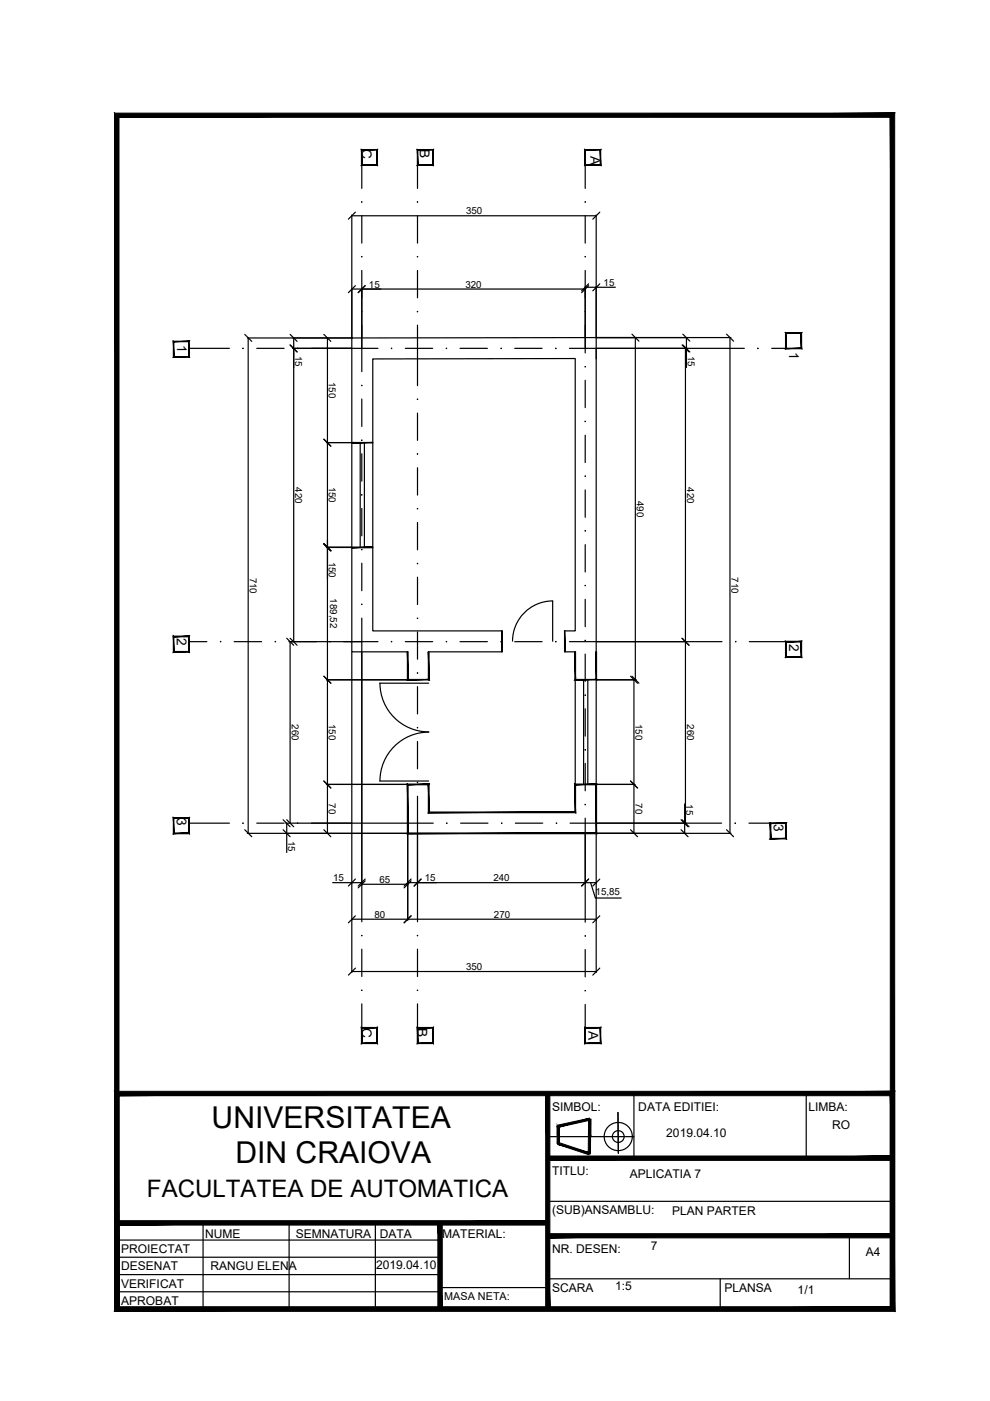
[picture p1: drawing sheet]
<svg xmlns="http://www.w3.org/2000/svg" width="210mm" height="297mm" viewBox="0 0 210 297" stroke-linecap="round" stroke-linejoin="round" font-family="sans-serif">
<!-- layer: 0 -->
<g fill="none" stroke="#000" stroke-width=".25">
<path d="M76.7 35v4.9M88.5 35v4.9M124.1 35v4.9M74.6 45.6v25.9M74.6 45.7h51.8M75.4 45l-1.5 1.5M76.7 45.7v5.8M76.7 57.3v21.5M88.5 45.7v5.8M88.5 57.3v5.8M124.1 45.7v5.8M124.1 57.3v17.5"/>
<path d="M126.4 45.6v25.9M127.2 45l-1.5 1.5M40 73.9h8.6M51.9 70.9l1.5 1.5M52.5 71.7h22M52.6 71.7v105M54.4 73.9h5.8M61.5 70.9l1.5 1.5M61.5 73.1l1.5 1.5M62.1 73.9h18M62.3 71.7v6.2M62.3 73.9v62.1"/>
<path d="M68.7 70.9l1.4 1.5M69.4 71.7v105M74.6 61.3h6.2M75.4 60.6l-1.5 1.4M76.7 61.3h47.4M77.4 60.6l-1.5 1.4M85.9 73.9h5.8M88.5 68.9v12.9M97.5 73.9h5.8M109.1 73.9h5.8M120.7 73.9h5.7v2.2M124.1 60.9h6.4"/>
<path d="M124.8 60.6l-1.5 1.4M124.8 60.2l-1.5 1.5M126.4 73.9h19.3M126.5 71.6h28.5M127.2 60.2l-1.5 1.5M134 70.9l1.5 1.4M134.7 71.6v72.5M144.6 73.1l1.5 1.5M144.8 70.9l1.5 1.4M144.8 73.1l1.5 1.5M145.5 71.6v6.3M154.1 70.9l1.4 1.4"/>
<path d="M154.8 71.6v105.1M157.8 73.9h-12.5v100.6M163.6 73.9h3M68.7 93.1l1.4 1.5M69.2 93.8h5.3M76.4 93.8v22.3M76.7 84.6v5.8M76.7 96.2v5.8M77.3 93.8v22.3M88.5 87.6v5.8M88.5 99.2v5.8M124.1 80.6v5.8"/>
<path d="M124.1 92.3v5.8M68.7 115.3l1.4 1.5-1.4-1.5M68.7 115.3l1.4 1.5M69.2 116.1h5.3M69.4 114.6v8.2M74.5 116.1h-5.3h5.3M76.7 107.8v5.8M76.7 119.4v5.9M88.5 110.8v5.8M124.1 103.9v5.8M124.1 115.5v5.8M40 136h3.9"/>
<path d="M49.7 136h5.8M60.8 135.3l1.5 1.5M61.3 136h18.8M61.5 135.3l1.5 1.5M61.5 136v38.5M74.6 138.3v67.9M76.7 131v7.2M76.7 138.3v57.1M85.9 136h5.8M86.4 138.2h-11.8v-66.6l-.1 .1 51.9-.1v66.6M88.5 122.4v5.8M88.5 134v5.8"/>
<path d="M90.9 138.2h15.5M97.5 136h5.8M106.4 133.8h-27.4v-57.7l43-.1v57.8h-2.2M108.7 135.9a8.5 8.5 0 0 1 8.5-8.5v8.6M109.1 136h5.8M119.8 138.2h2.2M120.7 136h5.7M124.1 127.1v5.8M124.1 138.7v5.8M126.5 136h26.6M144.6 135.3l1.5 1.5M158.9 136h7.7"/>
<path d="M68.7 143.4l1.4 1.5M69.2 144.1h17.2M80.5 144.9h10.4M80.6 144.8a10.4 10.4 0 0 0 10.3 10.4 10.4 10.4 0 0 0-10.3 10.4M88.5 145.6v5.8M88.5 157.2v5.8M122 144.1v22.2M123.7 144.1v22.2M124.1 150.3v5.8M124.6 144.1v22.2M126.4 144.1v22.2M126.5 144.1h8.4"/>
<path d="M133.7 143.4l1.5 1.5M134 143.4l1.5 1.5M134.4 144.1v32.6M40 174.5h8.6M51.9 175.9l1.5 1.5M52.5 176.7h33.9M54.4 174.5h5.8M60 173.8l1.5 1.5M60 175.9l1.5 1.5M60.6 174.5h.7M60.8 174.5v6.2M60.8 173.8l1.5 1.5"/>
<path d="M61.3 174.5h24.9M68.7 165.6l1.4 1.5M68.7 175.9l1.4 1.5M69.2 166.3h17.2M80.5 165.6h10.4M86.3 174.5h5.6M86.4 176.8v18.3M88.5 168.8v7.9M88.5 176.8v18.6M97.7 174.5h5.8M109.3 174.5h5.8M120.9 174.5h5.5"/>
<path d="M124.1 161.9v5.8M124.1 173.5v3.2M124.1 176.8v18.7M126.4 176.8v29.4M126.5 166.3h8.1M126.5 176.7h28.5M126.5 174.5h26.5M133.7 175.9l1.5 1.5M133.7 165.6l1.5 1.5M144.4 175.9l1.5 1.5M144.4 173.8l1.5 1.5M144.6 173.8l1.5 1.5"/>
<path d="M145.2 170.5v6.2M154.1 175.9l1.4 1.5M158.8 174.5h7.8M70.5 187.1h6.2M74.6 194.9h51.8M75.4 186.4l-1.5 1.5M75.4 194.2l-1.5 1.5M76.7 187.5h9.7M77.4 186.4l-1.5 1.5M77.4 186.8l-1.5 1.4M86.4 187.1h6.2M87.2 186.8l-1.5 1.4"/>
<path d="M87.2 186.4l-1.5 1.5M87.2 194.2l-1.5 1.5M88.5 187.1h37.9M89.3 186.4l-1.5 1.5M124.8 186.4l-1.5 1.5M125.2 187.1l1 3.3h5.5M127.2 186.4l-1.5 1.5M127.2 194.2l-1.5 1.5M74.6 206h51.8M75.4 205.3l-1.5 1.4M76.7 201.2v5.8M76.7 212.8v8.4"/>
<path d="M88.5 201.2v5.8M88.5 212.8v8.4M124.1 201.3v5.8M124.1 213v8.2M127.2 205.3l-1.5 1.4M116.1 231.8h.1M131 235.9l.1 8.6M134.4 231.8v13.8M170.9 231.8v13.8M43.1 259.3v18.2M61.3 259.3v18.2M79.6 259.3v18.2"/>
<path d="M116.1 254.7h73.1M116.1 241h18.3M24.8 277.5h.1M24.8 273.9h68.5M24.8 270.2h68.5M24.8 266.6h68.5M24.8 262.9h68.5M93.3 273h22.8M116.1 271.1h73.1M152.7 271.1v6.4M180.1 262v9.1"/>
<circle cx="131.1" cy="241" r="2.98"/>
<circle cx="131.1" cy="241" r="1.25"/>
</g>
<g fill="#000" stroke="#000" stroke-width=".21">
<path d="M124 54.4h.2zM124 42.8h.2zM51.4 73.9h.2zM63 73.9h.2zM82.9 73.9h.2zM88.4 66.1h.2zM117.8 73.9h.1zM124 77.8h.2zM160.6 73.9h.2zM76.6 81.7h.2zM76.6 93.3h.2zM88.4 84.7h.2z"/>
<path d="M88.5 96.2l.1 .1h-.1zM124 89.4h.2zM88.5 107.8l.1 .1h-.1zM124 101h.2zM124 112.6h.2zM69.9 136h.2zM76.6 128.1h.2zM82.9 136h.2zM88.4 131.1h.2zM94.6 136h.1zM117.8 136h.1zM124 124.1h.2z"/>
<path d="M124 135.8h.2zM88.5 142.6v.2zM63 174.5h.2zM94.7 174.5h.1zM106.3 174.5h.2zM88.4 198.4h.2zM124 198.4h.2zM88.5 209.9v.1zM124 210h.2z"/>
<path d="M76.6 31.7l.2 3.3v-3.2zM76.6 31.7l.2 3.3-.2 .1zM76.6 35.1l3.3-.1h-3.1zM76.6 35.1l3.3-.1 .1 .1zM79.9 31.8v3.2l.1 .1zM80 31.7v3.4l-.1-3.3zM76.8 31.8h3.1l.1-.1zM76.6 31.7h3.4l-3.2 .1z"/>
<path d="M88.5 31.7l.1 3.3v-3.2zM88.5 31.7l.1 3.3-.1 .1zM88.5 35.1l3.2-.1h-3.1zM88.5 35.1l3.2-.1 .2 .1zM91.7 31.8v3.2l.2 .1zM91.9 31.7v3.4l-.2-3.3zM88.6 31.8h3.1l.2-.1zM88.5 31.7h3.4l-3.3 .1z"/>
<path d="M124 31.7l.1 3.3v-3.2zM124 31.7l.1 3.3-.1 .1zM124 35.1l3.3-.1h-3.2zM124 35.1l3.3-.1 .1 .1zM127.3 31.8v3.2l.1 .1zM127.4 31.7v3.4l-.1-3.3zM124.1 31.8h3.2l.1-.1zM124 31.7h3.4l-3.3 .1z"/>
<path d="M36.7 72.3l.2 3.3v-3.1zM36.7 72.3l.2 3.3-.2 .1zM36.9 75.6l-.2 .1 3.3-.1zM36.7 75.7l3.3-.1 .1 .1zM40 72.5v3.1l.1 .1zM40 72.5l.1-.2v3.4zM36.9 72.5h3.1l.1-.2zM36.7 72.3h3.4l-3.2 .2z"/>
<path d="M166.5 70.6l.2 3.2v-3.1zM166.5 70.6l.2 3.2-.2 .1zM166.5 73.9l3.3-.1h-3.1zM166.5 73.9l3.3-.1 .2 .1zM169.8 70.7v3.1l.2 .1zM169.8 70.7l.2-.1v3.3zM166.7 70.7h3.1l.2-.1zM166.5 70.6h3.5l-3.3 .1z"/>
<path d="M74.6 93.9h4.4v-.1zM74.6 93.8h4.4l-4.4 .1z"/>
<path d="M74.6 116v.1l4.4-.1zM74.6 116.1l4.4-.1v.1z"/>
<path d="M36.7 134.9l.2 3.2v-3.1zM36.7 134.9l.2 3.2-.2 .2zM36.9 138.1l-.2 .2 3.3-.2zM36.7 138.3l3.3-.2 .1 .2zM40 135v3.1l.1 .2zM40 135l.1-.1v3.4zM36.9 135h3.1l.1-.1zM36.7 134.9h3.4l-3.2 .1z"/>
<path d="M90.8 138.2l.2 6v-6zM90.8 138.2l.2 6-.2-.2zM86.4 144.2h4.6l-.2-.2zM86.4 144.2l.1-.2h4.3zM86.4 138.2v6l.1-.2zM86.4 138.2h.1v5.8z"/>
<path d="M106.3 133.8l.2 4.4v-4.4zM106.3 133.8l.2 4.4h-.2z"/>
<path d="M119.7 133.8v4.4h.1zM119.7 133.8h.1v4.4z"/>
<path d="M126.3 138.2l.2 6v-6zM126.3 138.2l.2 6-.2-.2zM121.9 144.2h4.6l-.2-.2zM121.9 144.2l.1-.2h4.3z"/>
<path d="M166.5 136l.2 3.2v-3.1zM166.5 136l.2 3.2-.2 .2zM166.7 139.2l-.2 .2 3.3-.2zM166.5 139.4l3.3-.2 .2 .2zM169.8 136.1v3.1l.2 .2zM169.8 136.1l.2-.1v3.4zM166.7 136.1h3.1l.2-.1zM166.5 136h3.5l-3.3 .1z"/>
<path d="M121.9 138.2v6l.1-.2zM121.9 138.2h.1v5.8z"/>
<path d="M36.7 173.3l.2 3.3v-3.1zM36.7 173.3l.2 3.3-.2 .2zM36.9 176.6l-.2 .2 3.3-.2zM36.7 176.8l3.3-.2 .1 .2zM40 173.5v3.1l.1 .2zM40 173.5l.1-.2v3.5zM36.9 173.5h3.1l.1-.2zM36.7 173.3h3.4l-3.2 .2z"/>
<path d="M91 166.2l-.2 .2 .2 5.8zM90.8 166.4l.2 5.8-.2 .1zM91 172.2l-.2 .1 31.1-.1zM90.8 172.3l31.1-.1 .1 .1zM121.9 166.2v6l.1 .1zM121.9 166.2l.1 .2v5.9zM121.9 166.2l.1 .2 4.5-.2zM122 166.4l4.5-.2-.2 .2zM126.5 166.2l-.2 .2 .2 10.4zM126.3 166.4l.2 10.4-.2-.2zM86.4 176.8h40.1l-.2-.2zM86.4 176.8l.1-.2h39.8zM86.4 166.2v10.6l.1-.2zM86.4 166.2l.1 .2v10.2zM86.4 166.2l.1 .2 4.5-.2zM86.5 166.4l4.5-.2-.2 .2z"/>
<path d="M163.3 174.5l.1 3.2v-3.1zM163.3 174.5l.1 3.2-.1 .2zM163.3 177.9l3.2-.2h-3.1zM163.3 177.9l3.2-.2 .2 .2zM166.5 174.6v3.1l.2 .2zM166.5 174.6l.2-.1v3.4zM163.4 174.6h3.1l.2-.1zM163.3 174.5h3.4l-3.3 .1z"/>
<path d="M76.6 217.8l.2 3.3v-3.1zM76.6 217.8l.2 3.3-.2 .2zM76.8 221.1l-.2 .2 3.3-.2zM76.6 221.3l3.3-.2 .1 .2zM79.9 218v3.1l.1 .2zM80 217.8v3.5l-.1-3.3zM76.8 218h3.1l.1-.2zM76.6 217.8h3.4l-3.2 .2z"/>
<path d="M88.5 217.8l.1 3.3v-3.1zM88.5 217.8l.1 3.3-.1 .2zM88.6 221.1l-.1 .2 3.2-.2zM88.5 221.3l3.2-.2 .2 .2zM91.7 218v3.1l.2 .2zM91.9 217.8v3.5l-.2-3.3zM88.6 218h3.1l.2-.2zM88.5 217.8h3.4l-3.3 .2z"/>
<path d="M124 217.8l.1 3.3v-3.1zM124 217.8l.1 3.3-.1 .2zM124.1 221.1l-.1 .2 3.3-.2zM124 221.3l3.3-.2 .1 .2zM127.3 218v3.1l.1 .2zM127.4 217.8v3.5l-.1-3.3zM124.1 218h3.2l.1-.2zM124 217.8h3.4l-3.3 .2z"/>
<path d="M118.3 238.5l.1 .5 6.6-1.9zM118.4 239l6.6-1.9 .1 .4z"/>
<path d="M118.2 238.7l.4 3.7v-3.6zM118.2 238.7l.4 3.7h-.5z"/>
<path d="M124.8 237.3l.4 7.3 .1-7.3zM124.8 237.3l.4 7.3h-.5z"/>
<path d="M24.8 258.8v.9l91.3-.9zM24.8 259.7l91.3-.9v.9z"/>
<path d="M118.2 238.8v1.8h.4zM118.2 238.8h.4v1.8z"/>
<path d="M118.4 242.2l-.1 .4 6.7 1.8zM118.3 242.6l6.7 1.8-.1 .4z"/>
<path d="M124.8 237.3v3.7h.5zM124.8 237.3h.5v3.7z"/>
<path d="M116.1 246h73.1v-.9zM116.1 245.1h73.1l-73.1 .9z"/>
<path d="M24.8 277.1v.9l164-.9zM24.8 278l164-.9 .9 .9zM188.8 232.3v44.8l.9 .9zM188.8 232.3l.9-.9v46.6zM25.2 232.3h163.6l.9-.9zM24.3 231.4h165.4l-164.5 .9zM24.3 231.4l.9 46.1v-45.2zM24.3 231.4l.9 46.1h-.9z"/>
<path d="M24.3 278l164.5-.9h-163.6zM24.3 278l164.5-.9 .9 .9zM188.8 24.9v252.2l.9 .9zM188.8 24.9l.9-.9v254zM25.2 24.9h163.6l.9-.9zM24.3 24h165.4l-164.5 .9zM24.3 24l.9 253.1v-252.2zM24.3 24l.9 253.1-.9 .9z"/>
<path d="M92.8 259.3v18.2h1zM92.8 259.3h1v18.2z"/>
<path d="M115.7 231.8v45.7h.9zM115.7 231.8h.9v45.7z"/>
<path d="M116.1 262.5h73.1v-.9zM116.1 261.6h73.1l-73.1 .9z"/>
<circle cx="76.7" cy="54.4" r=".07"/>
<circle cx="76.7" cy="42.8" r=".07"/>
<circle cx="88.5" cy="54.4" r=".07"/>
<circle cx="88.5" cy="42.8" r=".07"/>
<circle cx="76.7" cy="66.1" r=".07"/>
<circle cx="94.7" cy="73.8" r=".07"/>
<circle cx="106.3" cy="73.8" r=".07"/>
<circle cx="124.1" cy="66.1" r=".07"/>
<circle cx="76.7" cy="104.9" r=".07"/>
<circle cx="76.7" cy="116.5" r=".07"/>
<circle cx="88.5" cy="119.5" r=".07"/>
<circle cx="46.8" cy="136" r=".07"/>
<circle cx="58.4" cy="136" r=".07"/>
<circle cx="106.3" cy="136" r=".07"/>
<circle cx="156" cy="136" r=".07"/>
<circle cx="88.5" cy="154.3" r=".07"/>
<circle cx="124.1" cy="147.4" r=".07"/>
<circle cx="124.1" cy="159" r=".07"/>
<circle cx="51.5" cy="174.5" r=".07"/>
<circle cx="88.5" cy="165.9" r=".07"/>
<circle cx="118" cy="174.5" r=".07"/>
<circle cx="124.1" cy="170.6" r=".07"/>
<circle cx="155.9" cy="174.5" r=".07"/>
<circle cx="76.7" cy="198.3" r=".07"/>
<circle cx="76.7" cy="209.9" r=".07"/>
</g>
<g font-size="6.4">
<text x="44.9" y="239.2">UNIVERSITATEA</text>
<text x="49.9" y="246.5">DIN CRAIOVA</text>
</g>
<text font-size="5.1" x="31.2" y="253.8">FACULTATEA DE AUTOMATICA</text>
<g font-size="2.9">
<text x="76.8" y="31.7" transform="rotate(90 76.8 31.7)">C</text>
<text x="89" y="31.7" transform="rotate(90 89 31.7)">B</text>
<text x="125.2" y="33.2" transform="rotate(90 125.2 33.2)">A</text>
<text x="37.5" y="73.1" transform="rotate(90 37.5 73.1)">1</text>
<text x="167.3" y="74.6" transform="rotate(90 167.3 74.6)">1</text>
<text x="37.5" y="135.4" transform="rotate(90 37.5 135.4)">2</text>
<text x="167.3" y="136.5" transform="rotate(90 167.3 136.5)">2</text>
<text x="37.5" y="173.5" transform="rotate(90 37.5 173.5)">3</text>
<text x="164" y="174.6" transform="rotate(90 164 174.6)">3</text>
<text x="76.7" y="217.9" transform="rotate(90 76.7 217.9)">C</text>
<text x="88.5" y="217.9" transform="rotate(90 88.5 217.9)">B</text>
<text x="124.8" y="218.6" transform="rotate(90 124.8 218.6)">A</text>
</g>
<g font-size="2.6">
<text x="117.1" y="235.5">SIMBOL:</text>
<text x="135.3" y="235.5">DATA EDITIEI:</text>
<text x="171.4" y="235.5">LIMBA:</text>
<text x="176.4" y="239.4">RO</text>
<text x="141.3" y="241">2019.04.10</text>
<text x="117.1" y="249.2">TITLU:</text>
<text x="133.5" y="249.7">APLICATIA 7</text>
<text x="117.1" y="257.5">(SUB)ANSAMBLU:</text>
<text x="142.5" y="257.6">PLAN PARTER</text>
<text x="43.5" y="262.5">NUME</text>
<text x="62.7" y="262.5">SEMNATURA</text>
<text x="80.5" y="262.5">DATA</text>
<text x="93.8" y="262.5">MATERIAL:</text>
<text x="25.7" y="265.7">PROIECTAT</text>
<text x="25.7" y="269.3">DESENAT</text>
<text x="44.6" y="269.4">RANGU ELENA</text>
<text x="79.8" y="269.1">2019.04.10</text>
<text x="117.1" y="265.7">NR. DESEN:</text>
<text x="138" y="265.1">7</text>
<text x="183.6" y="266.3">A4</text>
<text x="25.7" y="273">VERIFICAT</text>
<text x="117.1" y="273.9">SCARA</text>
<text x="130.4" y="273.5">1:5</text>
<text x="153.6" y="273.9">PLANSA</text>
<text x="169.1" y="274.4">1/1</text>
<text x="25.7" y="276.6">APROBAT</text>
</g>
<text font-size="2.3" x="94.2" y="275.7">MASA NETA:</text>
<g font-size="2.1">
<text x="98.8" y="45.4">350</text>
<text x="78.2" y="61">15</text>
<text x="98.7" y="61">320</text>
<text x="128" y="60.6">15</text>
<text x="62.6" y="75.4" transform="rotate(90 62.6 75.4)">15</text>
<text x="145.8" y="75.4" transform="rotate(90 145.8 75.4)">15</text>
<text x="69.7" y="81" transform="rotate(90 69.7 81)">150</text>
<text x="62.6" y="103.3" transform="rotate(90 62.6 103.3)">420</text>
<text x="69.7" y="103.2" transform="rotate(90 69.7 103.2)">150</text>
<text x="135" y="106.2" transform="rotate(90 135 106.2)">490</text>
<text x="145.7" y="103.3" transform="rotate(90 145.7 103.3)">420</text>
<text x="69.7" y="119.1" transform="rotate(90 69.7 119.1)">150</text>
<text x="53" y="122.5" transform="rotate(90 53 122.5)">710</text>
<text x="155.1" y="122.4" transform="rotate(90 155.1 122.4)">710</text>
<text x="70" y="126.9" transform="rotate(90 70 126.9)">189,52</text>
<text x="61.8" y="153.6" transform="rotate(90 61.8 153.6)">260</text>
<text x="69.7" y="153.4" transform="rotate(90 69.7 153.4)">150</text>
<text x="134.7" y="153.4" transform="rotate(90 134.7 153.4)">150</text>
<text x="145.7" y="153.6" transform="rotate(90 145.7 153.6)">260</text>
<text x="69.7" y="170.3" transform="rotate(90 69.7 170.3)">70</text>
<text x="134.7" y="170.3" transform="rotate(90 134.7 170.3)">70</text>
<text x="145.5" y="170.5" transform="rotate(90 145.5 170.5)">15</text>
<text x="61.1" y="178.3" transform="rotate(90 61.1 178.3)">15</text>
<text x="70.6" y="186.8">15</text>
<text x="80.4" y="187.2">65</text>
<text x="90.1" y="186.8">15</text>
<text x="104.6" y="186.8">240</text>
<text x="126.3" y="189.9">15,85</text>
<text x="79.4" y="194.6">80</text>
<text x="104.7" y="194.6">270</text>
<text x="98.8" y="205.7">350</text>
</g>
</svg>
